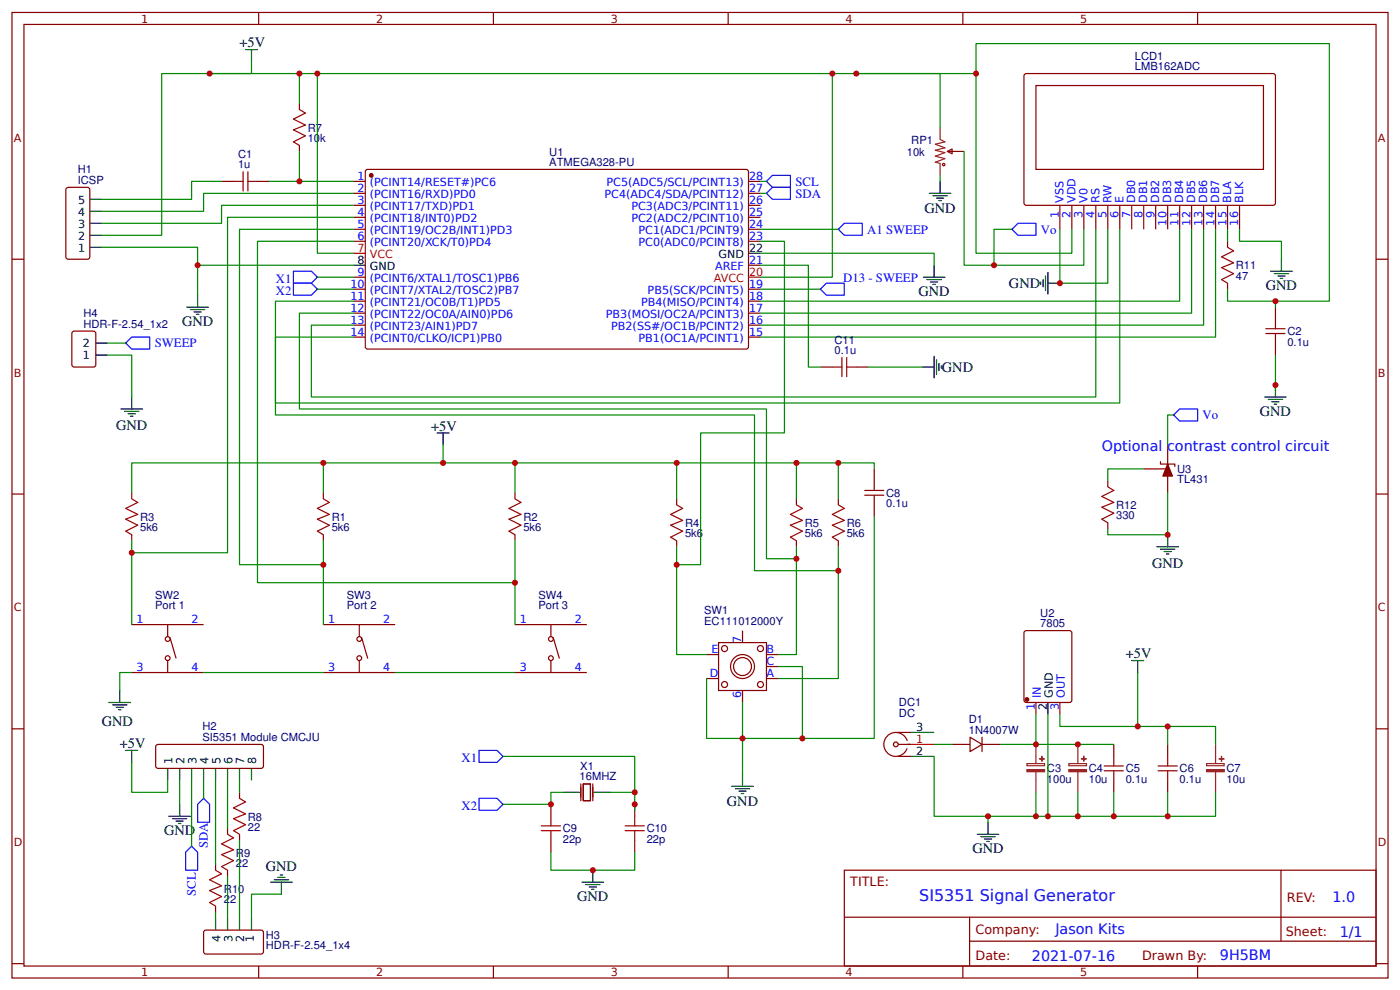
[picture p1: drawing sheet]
<svg xmlns="http://www.w3.org/2000/svg" width="309mm" height="219mm" viewBox="0 0 309 219" stroke-linecap="round" stroke-linejoin="round" font-family="sans-serif">
<g fill="none" stroke="#800" stroke-width=".26">
<path d="M2.6 2.8h304.1v213.2h-304.1zM5.3 5.4h298.7v208h-298.7zM57.1 2.8v2.6M109 2.8v2.6M160.9 2.8v2.6M212.7 2.8v2.6M226.3 16.5l.4-.3 54.8 .1 .3 .5-.1 28.3-.4 .2h-54.8l-.3-.5zM228.9 18.9h50.2v18.5h-50.2zM264.6 2.8v2.6M66.1 22.9v1.3M66.1 32.1v1.3M81 37.5h84.1l.3 .4-.1 38.9-.5 .3-83.8-.1-.3-.4v-38.7z"/>
<path d="M209.3 33.4l1-.5v1.1zM209.3 33.4h3.7M2.6 57.3h2.7M14.8 41.5l4.5-.1 .5 .2v15.1l-.2 .5-4.5 .1-.5-.3v-15.1zM48.9 40.1h2.7M56.9 40.1h2.6M78.1 40.1h2.6M78.1 42.7h2.6M78.1 45.3h2.6M78.1 48h2.6M78.1 50.6h2.6M78.1 53.3h2.6"/>
<path d="M165.4 40.1h2.6M165.4 42.7h2.6M165.4 45.3h2.6M165.4 48h2.6M165.4 50.6h2.6M165.4 53.3h2.6M165.4 58.6h2.6M234.2 45.3v5.3M236.8 45.3v5.3M239.4 45.3v5.3M242.1 45.3v5.3M244.7 45.3v5.3"/>
<path d="M247.4 45.3v5.3M250 45.3v5.3M252.7 45.3v5.3M255.3 45.3v5.3M258 45.3v5.3M260.6 45.3v5.3M263.3 45.3v5.3M265.9 45.3v5.3M268.6 45.3v5.3M271.2 45.3v5.3M271.2 53.3v1.3M273.8 45.3v5.3"/>
<path d="M304 57.3h2.7M78.1 61.2h2.6M78.1 63.9h2.6M78.1 66.5h2.6M78.1 69.2h2.6M78.1 71.8h2.6M78.1 74.5h2.6M165.4 63.9h2.6M165.4 66.5h2.6M165.4 69.2h2.6M165.4 71.8h2.6M165.4 74.5h2.6"/>
<path d="M271.2 62.5v1.4M281.8 67.8v2.7M281.8 75.8v2.6M2.6 109.1h2.7M29.1 108.8v1.4M29.1 118.1v1.3M71.4 108.8v1.4M71.4 118.1v1.3M113.8 108.8v1.4M113.8 118.1v1.3M149.5 110.2v1.3M149.5 119.4v1.4"/>
<path d="M175.9 110.2v1.3M175.9 119.4v1.4M185.2 110.2v1.3M185.2 119.4v1.4M304 109.1h2.7M29.1 138h15.9M37 138v2.6M71.4 138h15.9M79.4 138v2.6M113.8 138h15.8M121.7 138v2.6M164 139.3v2.6"/>
<path d="M226.3 139.5l.4-.2h9.6l.4 .2 .1 15.1-.3 .5-9.8 .1-.4-.3zM29.1 148.5h15.9M37 145.9v2.6M37.6 140.9l1.3 4.5M71.4 148.5h15.9M79.4 145.9v2.6M79.9 140.9l1.3 4.5M113.8 148.5h15.8M121.7 145.9v2.6M122.2 140.9l1.4 4.5M156.1 149.9h2.6M156.1 144.6h2.6"/>
<path d="M158.7 141.9h10.6v10.6h-10.6zM164 152.5v2.7M169.3 149.9h2.7M169.3 144.6h2.7M169.3 147.2h2.7M228.9 155.2v2.6M234.2 155.2v2.6M2.6 161h2.7M52.9 175v1.3M198.2 161.8h2.9M198.4 164.4h2.7M198.4 167.1h2.7"/>
<path d="M304 161h2.7M47.6 190.9v1.3M50.3 182.9v1.4M50.3 192.2v1.3M52.9 184.3v1.3M186.5 192.2h117.5v21.2h-117.5zM283 192.2v15.7M2.6 212.8h2.7M47.6 200.1v1.4M57.1 213.4v2.6M109 213.4v2.6M160.9 213.4v2.6"/>
<path d="M186.6 202.6h117.3M212.7 213.4v2.6M214.2 207.9h89.7M214.2 202.6v10.6M264.6 213.4v2.6M304 212.8h2.7"/>
<circle cx="37" cy="145.4" r=".53"/>
<circle cx="37" cy="141.1" r=".53"/>
<circle cx="79.4" cy="145.4" r=".53"/>
<circle cx="79.4" cy="141.1" r=".53"/>
<circle cx="121.7" cy="141.1" r=".53"/>
<circle cx="121.7" cy="145.4" r=".53"/>
<circle cx="160.1" cy="143.2" r=".66"/>
<circle cx="160.1" cy="151.2" r=".66"/>
<circle cx="164" cy="147.2" r="2.65"/>
<circle cx="164" cy="147.2" r="1.98"/>
<circle cx="168" cy="151.2" r=".66"/>
<circle cx="168" cy="143.2" r=".66"/>
</g>
<g fill="#800" stroke="#800" stroke-width=".26">
<circle cx="82" cy="38.7" r=".4"/>
<circle cx="226.9" cy="154.5" r=".4"/>
</g>
<path d="M78.1 55.9h2.6M165.4 61.2h2.6M201.1 164.4h5.3" fill="none" stroke="#f00" stroke-width=".26"/>
<g fill="none" stroke="#000" stroke-width=".26">
<path d="M54.2 11h2.7M55.6 11v2.6M19.8 54.6h2.7M19.8 52h2.7M19.8 49.3h2.7M19.8 46.7h2.7M19.8 44h2.7M78.1 58.6h2.6M165.4 55.9h2.6M205.3 42.7h4.8M206.1 43.2h3.2M206.4 58.6v2.6"/>
<path d="M206.9 43.8h1.6M207.4 44.3h.6M207.7 40.1v2.6M280.7 59.9h4.8M283.1 57.3v2.6M41.3 67.8h4.7M42.1 68.4h3.1M42.9 68.9h1.5M43.4 69.4h.5M43.7 65.2v2.6M204 61.2h4.8M204.8 61.8h3.2"/>
<path d="M205.6 62.3h1.6M206.1 62.8h.5M229.9 62.3v.5M230.5 61.8v1.5M231 61v3.1M231.5 60.2v4.7M231.5 62.5h2.7M281.5 60.4h3.2M282.3 61h1.6M282.8 61.5h.6M96.6 95.6h2.6M97.9 95.6v2.7"/>
<path d="M279.4 87.7h4.8M280.2 88.2h3.2M281 88.7h1.6M281.5 89.3h.5M281.8 85v2.7M24.1 155.2h4.7M24.9 155.7h3.1M25.7 156.2h1.6M26.2 156.7h.5M26.5 152.5v2.7M231.5 155.2v2.6M201.1 161.8h5.3"/>
<path d="M201.1 167.1h5.3M215.9 184.3h4.8M216.7 184.8h3.2M217.5 185.3h1.6M218 185.8h.5M218.3 181.6v2.7"/>
</g>
<g fill="none" stroke="#a00000" stroke-width=".26">
<path d="M53.7 37.9v4.3M54.8 37.9v4.3M66.1 24.2l1.4 .8-2.7 1.3 2.7 1.3-2.7 1.1 2.7 1.3-2.7 1.3 1.3 .8M51.6 40.1h2.1M54.8 40.1h2.1M271.2 54.6l1.3 .8-2.6 1.3 2.6 1.3-2.6 1.1 2.6 1.3-2.6 1.4 1.3 .7M279.7 73.7h4.2M279.7 72.6h4.2M281.8 70.5v2.1M281.8 73.7v2.1M29.1 110.2l1.3 .8-2.6 1.3 2.6 1.3-2.6 1.1 2.6 1.3-2.6 1.3 1.3 .8M71.4 110.2l1.4 .8-2.7 1.3 2.7 1.3-2.7 1.1 2.7 1.3-2.7 1.3 1.3 .8"/>
<path d="M113.8 110.2l1.3 .8-2.7 1.3 2.7 1.3-2.7 1.1 2.7 1.3-2.7 1.3 1.4 .8M149.5 111.5l1.3 .8-2.6 1.3 2.6 1.3-2.6 1.1 2.6 1.3-2.6 1.3 1.3 .8M175.9 111.5l1.4 .8-2.7 1.3 2.7 1.3-2.7 1.1 2.7 1.3-2.7 1.3 1.3 .8M185.2 111.5l1.3 .8-2.6 1.3 2.6 1.3-2.6 1.1 2.6 1.3-2.6 1.3 1.3 .8M52.9 176.3l1.3 .8-2.6 1.3 2.6 1.4-2.6 1 2.6 1.3-2.6 1.4 1.3 .8M47.6 192.2l1.3 .8-2.6 1.3 2.6 1.3-2.6 1.1 2.6 1.3-2.6 1.3 1.3 .8M50.3 184.3l1.3 .7-2.7 1.4 2.7 1.3-2.7 1.1 2.7 1.3-2.7 1.3 1.4 .8"/>
<circle cx="208.5" cy="36.4" r=".26"/>
</g>
<path d="M207.7 28.2v2.6l1.1 .5-2.2 .6 2.2 .7-2.2 .6 2.2 .5-2.2 .8 2.2 .5-2.2 .8 1.1 .3v2.6" fill="none" stroke="#8d2323" stroke-width=".26"/>
<g fill="none" stroke="#080" stroke-width=".26">
<path d="M55.6 13.6v2.6h-9.3M66.1 16.2h4v39.7h8M70.1 16.2h113.8v45h-15.9M183.9 16.2h23.8v12M189.2 16.2h26.4v39.7h21.2v-5.3M215.6 16.2v-6.6h78.1v56.9h-22.5v-2.6M66.1 33.4v6.7h12M66.1 22.9v-6.7h-30.4v35.8h-13.2M207.7 38.7v1.4M213 33.4v25.2h26.4v-8M22.5 54.6h21.2v4M48.9 40.1h-6.6v3.9h-19.8"/>
<path d="M59.5 40.1h6.6M78.1 58.6h-34.4v6.6M78.1 42.7h-33.1v4h-22.5M78.1 45.3h-29.2v4h-26.4M78.1 48h-27.8v74.1h-21.2M78.1 50.6h-25.2v74.1h18.5M78.1 53.3h-21.2v75.4h56.9M168 55.9h38.4v2.7M234.2 50.6v11.9h10.5v-11.9M242.1 50.6v37.1h-173.3v-15.9h9.3M247.4 50.6v38.4h-186.5v-14.5h17.2M260.6 50.6v15.9h-92.6"/>
<path d="M263.3 50.6v18.6h-95.3M265.9 50.6v21.2h-97.9M268.6 50.6v23.9h-100.6M271.2 50.6v2.7M273.8 50.6v2.7h9.3v4M281.8 66.5v1.3M281.8 78.4v8M97.9 98.3v3.9M29.1 108.8v-6.6h42.3v6.6M29.1 119.4v18.6M71.4 102.2h42.4v6.6M71.4 119.4v18.6"/>
<path d="M113.8 119.4v18.6M29.1 148.5h-2.6v4M45 148.5h26.4M87.3 148.5h26.5"/>
</g>
<circle cx="197.9" cy="164.4" r=".53" fill="#efefef" stroke="#800" stroke-width=".26"/>
<g fill="none" stroke="#800" stroke-width=".26">
<path d="M15.9 73.4l.5-.3h4.2l.5 .3 .1 7.1-.3 .5-4.5 .1-.5-.3zM181.2 81.1h2.7M189.2 81.1h2.6M258 98.3v10.5M193.1 103.6v2.6M193.1 111.5v2.6M244.7 106.2v1.3M244.7 115.5v1.3M252.7 103.6h5.3M256.4 102v.5h3.2v.5M34.7 164.5l23-.1 .4 .3 .1 .2v4.3l-.1 .2-.4 .3h-22.8l-.2-.1-.3-.4v-4.3zM121.7 177.6v2.7"/>
<path d="M128.3 173.1v3.7M128.9 173.1h1.5v3.7h-1.5zM131 173.1v3.7M140.2 177.6v2.7M200.4 163.6a2.65 2.65 0 0 0-4-1.4 2.65 2.65 0 0 0-.1 4.3 2.65 2.65 0 0 0 4.1-1.2M210.3 164.4h4M214.3 162.8l2.7 1.6-2.7 1.6zM217 164.4h3.9M217 162.8v3.2M246.1 164.4v2.7M246.1 172.3v2.7M258 164.4v2.7"/>
<path d="M258 172.3v2.7M121.7 185.6v2.6M140.2 185.6v2.6M45.1 205.7l.4-.3 12.4 .1 .3 .5-.1 4.5-.4 .2-12.5-.1-.2-.4z"/>
</g>
<path d="M226.9 168.6h3.9v.5h-3.9zM228.9 164.4v4.2M228.9 170.5v4.5M236.1 168.6h3.9v.5h-3.9zM238.1 164.4v4.2M238.1 170.5v4.5M266.6 168.6h3.9v.5h-3.9zM268.6 164.4v4.2M268.6 170.5v4.5" fill="none" stroke="#8d2323" stroke-width=".26"/>
<g fill="#8d2323" stroke="#8d2323" stroke-width=".26">
<path d="M226.9 170h3.9v.4h-3.9z"/>
<path d="M229.7 167.6h1z"/>
<path d="M230.2 167.1v1z"/>
<path d="M236.1 170h3.9v.4h-3.9z"/>
<path d="M238.9 167.6h1.1z"/>
<path d="M239.4 167.1v1z"/>
<path d="M266.6 170h3.9v.4h-3.9z"/>
<path d="M269.3 167.6h1.1z"/>
<path d="M269.8 167.1l.1 1z"/>
</g>
<g fill="none" stroke="#a00000" stroke-width=".26">
<path d="M186 79v4.2M187.1 79v4.2M183.9 81.1h2.1M187.1 81.1h2.1M191 109.4h4.3M191 108.3h4.3M193.1 106.2v2.1M193.1 109.4v2.1M244.7 107.5l1.4 .8-2.7 1.3 2.7 1.4-2.7 1 2.7 1.3-2.7 1.4 1.3 .8M243.9 170.2h4.3M243.9 169.2h4.3M246.1 167.1v2.1"/>
<path d="M246.1 170.2v2.1M255.9 170.2h4.2M255.9 169.2h4.2M258 167.1v2.1M258 170.2v2.1M119.6 183.5h4.2M119.6 182.4h4.2M121.7 180.3v2.1M121.7 183.5v2.1M138.1 183.5h4.2M138.1 182.4h4.2M140.2 180.3v2.1"/>
<path d="M140.2 183.5v2.1"/>
</g>
<g fill="none" stroke="#080" stroke-width=".26">
<path d="M168 53.3h5.3v42.3h-18.5v29.1h-5.3M168 58.6h10.6v22.5h2.6M168 50.6h17.2M168 42.7h1.3M168 40.1h1.3M223.6 50.6h-4v8M23.8 78.4h5.3v9.3M23.8 75.8h4M70.1 61.2h8M70.1 63.9h8M78.1 69.2h-12v21.1h103.2v33.1h6.6M78.1 66.5h-17.2v25.2h105.8v34.3h18.5"/>
<path d="M168 63.9h13.2M191.8 81.1h11.9M259.3 91.7h-1.3v6.6M113.8 102.2h35.7v8M149.5 102.2h26.4v8M175.9 102.2h9.3v8M185.2 102.2h7.9v1.4M193.1 114.1v49h-15.8M252.7 103.6h-8v2.6M258 108.8v9.3h-13.3v-1.3M149.5 120.8v23.8h6.6M175.9 120.8v23.8h-3.9"/>
<path d="M185.2 120.8v29.1h-13.2M164 155.2v15.8M172 147.2h5.3v15.9h-21.2v-13.2M228.9 157.8v6.6h-8M231.5 157.8v22.5M234.2 157.8v2.6h23.8v4M251.4 148.5v11.9M29.1 168.4v6.6h7.9v-2.7M39.7 172.3v5.3M42.3 172.3v14.6M45 172.3v4M47.6 172.3v18.6"/>
<path d="M50.3 172.3v10.6M52.9 172.3v2.7M111.1 167.1h29.1v7.9M124.4 175h-2.7v2.6h-10.6M134.9 175h5.3v4M206.4 167.1v13.2h11.9M206.4 164.4h3.9M228.9 164.4h17.2M228.9 175v5.3M238.1 175v5.3M246.1 175v5.3h-27.8v1.3M258 175v5.3h-11.9"/>
<path d="M258 160.4h10.6v4M268.6 175v5.3h-10.6M50.3 193.5v9.3M52.9 185.6v17.2M62.2 197.5h-6.6v5.3M121.7 188.2v4h18.5v-4M47.6 201.5v1.3"/>
</g>
<g fill="none" stroke="#000" stroke-width=".26">
<path d="M21.2 78.4h2.6M21.2 75.8h2.6M206.4 78.7v4.7M206.9 79.5v3.2M26.7 90.3h4.8M27.5 90.9h3.2M28.3 91.4h1.6M28.8 91.9h.6M29.1 87.7v2.6M203.7 81.1h2.7M207.4 80.3v1.6M208 80.8v.5"/>
<path d="M258 118.1v2.7M255.6 120.8h4.7M256.4 121.3h3.2M257.2 121.8h1.6M257.7 122.3h.5M250 145.9h2.7M251.4 145.9v2.6M27.8 165.7h2.6M29.1 165.7v2.7M37 169.7v2.6M39.7 169.7v2.6M39.7 177.6v2.7"/>
<path d="M42.3 169.7v2.6M45 169.7v2.6M47.6 169.7v2.6M50.3 169.7v2.6M52.9 169.7v2.6M55.6 169.7v2.6M124.4 175h3.7M131.2 175h3.7M161.7 173.7h4.7M162.5 174.2h3.1M163.2 174.7h1.6M163.8 175.3h.5"/>
<path d="M164 171v2.7M37.3 180.3h4.8M38.1 180.8h3.2M38.9 181.3h1.6M39.4 181.9h.6M59.8 194.8h4.8M60.6 194.3h3.2M61.4 193.8h1.6M61.9 193.3h.5M62.2 194.8v2.7M128.6 194.8h4.7M129.4 195.4h3.2"/>
<path d="M130.2 195.9h1.6M130.7 196.4h.5M131 192.2v2.6M47.6 202.8v2.6M50.3 202.8v2.6M52.9 202.8v2.6M55.6 202.8v2.6"/>
</g>
<g fill="none" stroke="#00f" stroke-width=".26">
<path d="M170.7 38.7h3.9v2.7h-3.9l-1.4-1.3zM64.8 59.9h4l1.3 1.3-1.3 1.3h-4zM169.3 42.7l1.4-1.3h3.9v2.6h-3.9zM185.2 50.6l1.3-1.3h4v2.7h-4zM223.6 50.6l1.3-1.3h4v2.7h-4zM27.8 75.8l1.3-1.3h4v2.6h-4zM64.8 62.5h4l1.3 1.4-1.3 1.3h-4zM181.2 63.9l1.4-1.4h3.9v2.7h-3.9zM259.3 91.7l1.3-1.4h4v2.7h-4zM45 176.3l1.3 1.3v4h-2.6v-4zM105.8 165.7h4l1.3 1.4-1.3 1.3h-4zM105.8 176.3h4l1.3 1.3-1.3 1.4h-4z"/>
<path d="M42.3 186.9l1.4 1.3v4h-2.7v-4z"/>
</g>
<path d="M258 102.5l1 2.6h-2.1z" fill="#800" stroke="#800" stroke-width=".26"/>
<g fill="#c00">
<circle cx="43.7" cy="58.6" r=".66"/>
<circle cx="46.3" cy="16.2" r=".66"/>
<circle cx="66.1" cy="40.1" r=".66"/>
<circle cx="66.1" cy="16.2" r=".66"/>
<circle cx="70.1" cy="16.2" r=".66"/>
<circle cx="183.9" cy="16.2" r=".66"/>
<circle cx="189.2" cy="16.2" r=".66"/>
<circle cx="215.6" cy="16.2" r=".66"/>
<circle cx="234.2" cy="62.5" r=".66"/>
<circle cx="281.8" cy="85" r=".66"/>
<circle cx="281.8" cy="66.5" r=".66"/>
<circle cx="71.4" cy="102.2" r=".66"/>
<circle cx="97.9" cy="102.2" r=".66"/>
<circle cx="29.1" cy="122.1" r=".66"/>
<circle cx="71.4" cy="124.7" r=".66"/>
<circle cx="113.8" cy="128.7" r=".66"/>
<circle cx="218.3" cy="180.3" r=".66"/>
<circle cx="228.9" cy="164.4" r=".66"/>
<circle cx="228.9" cy="180.3" r=".66"/>
<circle cx="238.1" cy="180.3" r=".66"/>
<circle cx="238.1" cy="164.4" r=".66"/>
<circle cx="231.5" cy="180.3" r=".66"/>
<circle cx="246.1" cy="180.3" r=".66"/>
<circle cx="251.4" cy="160.4" r=".66"/>
<circle cx="258" cy="160.4" r=".66"/>
<circle cx="258" cy="180.3" r=".66"/>
<circle cx="164" cy="163.1" r=".66"/>
<circle cx="113.8" cy="102.2" r=".66"/>
<circle cx="149.5" cy="102.2" r=".66"/>
<circle cx="175.9" cy="102.2" r=".66"/>
<circle cx="185.2" cy="102.2" r=".66"/>
<circle cx="177.3" cy="163.1" r=".66"/>
<circle cx="149.5" cy="124.7" r=".66"/>
<circle cx="175.9" cy="123.4" r=".66"/>
<circle cx="185.2" cy="126" r=".66"/>
<circle cx="131" cy="192.2" r=".66"/>
<circle cx="140.2" cy="177.6" r=".66"/>
<circle cx="121.7" cy="177.6" r=".66"/>
<circle cx="140.2" cy="175" r=".66"/>
<circle cx="258" cy="118.1" r=".66"/>
<circle cx="219.6" cy="58.6" r=".66"/>
</g>
<text font-size="3.5" fill="#00f" x="203.1" y="199">SI5351 Signal Generator</text>
<g font-size="3.2">
<text x="52.9" y="10.4">+5V</text>
<text x="204.3" y="46.9">GND</text>
<text x="202.9" y="65.5">GND</text>
<text x="222.9" y="63.6">GND</text>
<text x="279.7" y="64.1">GND</text>
<text x="40.2" y="72.1">GND</text>
<text x="208.1" y="82.1">GND</text>
<text x="25.7" y="94.9">GND</text>
<text x="95.2" y="95.1">+5V</text>
<text x="278.3" y="91.9">GND</text>
<text x="254.5" y="125.3">GND</text>
<text x="248.7" y="145.4">+5V</text>
<text x="22.5" y="160.4">GND</text>
<text x="26.5" y="165.2">+5V</text>
<text x="160.6" y="177.9">GND</text>
<text x="36.2" y="184.5">GND</text>
<text x="214.8" y="188.5">GND</text>
<text x="58.7" y="192.4">GND</text>
<text x="127.5" y="199.1">GND</text>
</g>
<g font-size="3.2" fill="#00f">
<text x="243.4" y="99.6">Optional contrast control circuit</text>
<text x="294.4" y="199.1">1.0</text>
<text x="233.2" y="206.3">Jason Kits</text>
<text x="296" y="206.9">1/1</text>
<text x="228" y="212.2">2021-07-16</text>
<text x="269.5" y="212.1">9H5BM</text>
</g>
<g font-size="2.8" fill="#00f">
<text x="175.7" y="41">SCL</text>
<text x="175.7" y="43.7">SDA</text>
<text x="191.6" y="51.6">A1 SWEEP</text>
<text x="230" y="51.6">Vo</text>
<text x="61" y="62.5">X1</text>
<text x="61" y="65.2">X2</text>
<text x="186.3" y="62.2">D13 - SWEEP</text>
<text x="34.2" y="76.7">SWEEP</text>
<text x="265.7" y="92.6">Vo</text>
<text x="102" y="168.4">X1</text>
<text x="102" y="179">X2</text>
<text x="45.9" y="187.3" transform="rotate(-90 45.9 187.3)">SDA</text>
<text x="43.3" y="197.8" transform="rotate(-90 43.3 197.8)">SCL</text>
</g>
<g font-size="2.8" fill="#800">
<text x="187.9" y="195.6">TITLE:</text>
<text x="284.3" y="199.1">REV:</text>
<text x="215.5" y="206.3">Company:</text>
<text x="284.1" y="206.7">Sheet:</text>
<text x="215.5" y="212">Date:</text>
<text x="252.3" y="212.1">Drawn By:</text>
</g>
<g font-size="2.5" fill="#800">
<text x="31.2" y="5">1</text>
<text x="83.1" y="5">2</text>
<text x="134.9" y="5">3</text>
<text x="186.8" y="5">4</text>
<text x="238.7" y="5">5</text>
<text x="3" y="31.3">A</text>
<text x="304.4" y="31.3">A</text>
<text x="3" y="83.2">B</text>
<text x="304.4" y="83.2">B</text>
<text x="3" y="135">C</text>
<text x="304.4" y="135">C</text>
<text x="3" y="186.9">D</text>
<text x="304.4" y="186.9">D</text>
<text x="31.2" y="215.6">1</text>
<text x="83.1" y="215.6">2</text>
<text x="134.9" y="215.6">3</text>
<text x="186.8" y="215.6">4</text>
<text x="238.7" y="215.6">5</text>
</g>
<g font-size="2.5" fill="#000080">
<text x="250.7" y="15.5">LMB162ADC</text>
<text x="250.7" y="13.2">LCD1</text>
<text x="68" y="29.1">R7</text>
<text x="52.6" y="34.9">C1</text>
<text x="68" y="31.4">10k</text>
<text x="121.4" y="34.4">U1</text>
<text x="200.4" y="34.4">10k</text>
<text x="201.3" y="31.7">RP1</text>
<text x="17.2" y="40.6">ICSP</text>
<text x="17.2" y="38.2">H1</text>
<text x="52.6" y="37.1">1u</text>
<text x="121.4" y="36.6">ATMEGA328-PU</text>
<text x="273" y="59.5">R11</text>
<text x="273" y="61.8">47</text>
<text x="18.4" y="70.1">H4</text>
<text x="18.4" y="72.3">HDR-F-2.54_1x2</text>
<text x="184.4" y="75.9">C11</text>
<text x="284.4" y="76.3">0.1u</text>
<text x="284.4" y="74">C2</text>
<text x="184.4" y="78.2">0.1u</text>
<text x="260.1" y="106.8">TL431</text>
<text x="260.1" y="104.5">U3</text>
<text x="195.8" y="112.1">0.1u</text>
<text x="195.8" y="109.8">C8</text>
<text x="246.6" y="112.5">R12</text>
<text x="31" y="117.4">5k6</text>
<text x="31" y="115.1">R3</text>
<text x="73.3" y="117.4">5k6</text>
<text x="73.3" y="115.1">R1</text>
<text x="115.6" y="117.4">5k6</text>
<text x="115.6" y="115.1">R2</text>
<text x="151.3" y="118.7">5k6</text>
<text x="151.3" y="116.4">R4</text>
<text x="177.8" y="118.7">5k6</text>
<text x="177.8" y="116.4">R5</text>
<text x="187.1" y="118.7">5k6</text>
<text x="187.1" y="116.4">R6</text>
<text x="246.6" y="114.7">330</text>
<text x="34.3" y="134.5">Port 1</text>
<text x="34.3" y="132.3">SW2</text>
<text x="76.6" y="134.5">Port 2</text>
<text x="76.6" y="132.3">SW3</text>
<text x="118.9" y="134.5">Port 3</text>
<text x="118.9" y="132.3">SW4</text>
<text x="155.6" y="138">EC111012000Y</text>
<text x="155.6" y="135.6">SW1</text>
<text x="229.8" y="136.2">U2</text>
<text x="229.8" y="138.5">7805</text>
<text x="198.6" y="156">DC1</text>
<text x="44.7" y="161.3">H2</text>
<text x="198.6" y="158.3">DC</text>
<text x="214.1" y="159.7">D1</text>
<text x="44.7" y="163.6">SI5351 Module CMCJU</text>
<text x="214.1" y="162">1N4007W</text>
<text x="128.1" y="172.3">16MHZ</text>
<text x="128.2" y="170">X1</text>
<text x="231.3" y="172.9">100u</text>
<text x="231.3" y="170.6">C3</text>
<text x="240.6" y="172.9">10u</text>
<text x="240.6" y="170.6">C4</text>
<text x="248.7" y="172.9">0.1u</text>
<text x="248.7" y="170.6">C5</text>
<text x="260.6" y="172.9">0.1u</text>
<text x="260.6" y="170.6">C6</text>
<text x="271" y="172.9">10u</text>
<text x="271" y="170.6">C7</text>
<text x="54.8" y="183.5">22</text>
<text x="54.8" y="181.3">R8</text>
<text x="124.4" y="183.8">C9</text>
<text x="142.9" y="183.8">C10</text>
<text x="52.1" y="191.4">22</text>
<text x="52.1" y="189.2">R9</text>
<text x="124.4" y="186.1">22p</text>
<text x="142.9" y="186.1">22p</text>
<text x="49.5" y="197.1">R10</text>
<text x="49.5" y="199.4">22</text>
<text x="58.7" y="209.7">HDR-F-2.54_1x4</text>
<text x="58.7" y="207.4">H3</text>
</g>
<g font-size="2.5" fill="#00f">
<text x="79" y="39.8">1</text>
<text x="81.7" y="41.1">(PCINT14/RESET#)PC6</text>
<text x="134" y="41.1">PC5(ADC5/SCL/PCINT13)</text>
<text x="165.5" y="39.8">28</text>
<text x="79" y="42.4">2</text>
<text x="79" y="45.1">3</text>
<text x="79" y="47.7">4</text>
<text x="81.7" y="43.8">(PCINT16/RXD)PD0</text>
<text x="81.7" y="46.4">(PCINT17/TXD)PD1</text>
<text x="133.6" y="43.8">PC4(ADC4/SDA/PCINT12)</text>
<text x="139.5" y="46.4">PC3(ADC3/PCINT11)</text>
<text x="165.5" y="47.7">25</text>
<text x="165.5" y="45.1">26</text>
<text x="165.5" y="42.4">27</text>
<text x="234.9" y="44.8" transform="rotate(-90 234.9 44.8)">VSS</text>
<text x="237.6" y="44.8" transform="rotate(-90 237.6 44.8)">VDD</text>
<text x="240.2" y="44.8" transform="rotate(-90 240.2 44.8)">V0</text>
<text x="242.9" y="44.8" transform="rotate(-90 242.9 44.8)">RS</text>
<text x="245.5" y="44.8" transform="rotate(-90 245.5 44.8)">RW</text>
<text x="248.2" y="44.8" transform="rotate(-90 248.2 44.8)">E</text>
<text x="250.8" y="44.8" transform="rotate(-90 250.8 44.8)">DB0</text>
<text x="253.5" y="44.8" transform="rotate(-90 253.5 44.8)">DB1</text>
<text x="256.1" y="44.8" transform="rotate(-90 256.1 44.8)">DB2</text>
<text x="258.8" y="44.8" transform="rotate(-90 258.8 44.8)">DB3</text>
<text x="261.4" y="44.8" transform="rotate(-90 261.4 44.8)">DB4</text>
<text x="264.1" y="44.8" transform="rotate(-90 264.1 44.8)">DB5</text>
<text x="266.7" y="44.8" transform="rotate(-90 266.7 44.8)">DB6</text>
<text x="269.3" y="44.8" transform="rotate(-90 269.3 44.8)">DB7</text>
<text x="272" y="44.8" transform="rotate(-90 272 44.8)">BLA</text>
<text x="274.6" y="44.8" transform="rotate(-90 274.6 44.8)">BLK</text>
<text x="79" y="50.4">5</text>
<text x="79" y="53">6</text>
<text x="81.7" y="49.1">(PCINT18/INT0)PD2</text>
<text x="81.7" y="51.7">(PCINT19/OC2B/INT1)PD3</text>
<text x="139.5" y="49.1">PC2(ADC2/PCINT10)</text>
<text x="141.1" y="51.7">PC1(ADC1/PCINT9)</text>
<text x="165.5" y="53">23</text>
<text x="165.5" y="50.4">24</text>
<text x="233.9" y="48.2" transform="rotate(-90 233.9 48.2)">1</text>
<text x="236.5" y="48.2" transform="rotate(-90 236.5 48.2)">2</text>
<text x="239.2" y="48.2" transform="rotate(-90 239.2 48.2)">3</text>
<text x="241.8" y="48.2" transform="rotate(-90 241.8 48.2)">4</text>
<text x="244.5" y="48.2" transform="rotate(-90 244.5 48.2)">5</text>
<text x="247.1" y="48.2" transform="rotate(-90 247.1 48.2)">6</text>
<text x="249.8" y="48.2" transform="rotate(-90 249.8 48.2)">7</text>
<text x="252.4" y="48.2" transform="rotate(-90 252.4 48.2)">8</text>
<text x="255.1" y="48.2" transform="rotate(-90 255.1 48.2)">9</text>
<text x="257.7" y="49.8" transform="rotate(-90 257.7 49.8)">10</text>
<text x="260.3" y="49.8" transform="rotate(-90 260.3 49.8)">11</text>
<text x="263" y="49.8" transform="rotate(-90 263 49.8)">12</text>
<text x="265.6" y="49.8" transform="rotate(-90 265.6 49.8)">13</text>
<text x="268.3" y="49.8" transform="rotate(-90 268.3 49.8)">14</text>
<text x="270.9" y="49.8" transform="rotate(-90 270.9 49.8)">15</text>
<text x="273.6" y="49.8" transform="rotate(-90 273.6 49.8)">16</text>
<text x="81.7" y="54.3">(PCINT20/XCK/T0)PD4</text>
<text x="141.1" y="54.3">PC0(ADC0/PCINT8)</text>
<text x="158" y="59.6">AREF</text>
<text x="165.5" y="58.3">21</text>
<text x="77.4" y="63.6">10</text>
<text x="79" y="61">9</text>
<text x="81.7" y="62.3">(PCINT6/XTAL1/TOSC1)PB6</text>
<text x="81.7" y="64.9">(PCINT7/XTAL2/TOSC2)PB7</text>
<text x="143.1" y="64.9">PB5(SCK/PCINT5)</text>
<text x="165.5" y="63.6">19</text>
<text x="77.4" y="66.3">11</text>
<text x="77.4" y="68.9">12</text>
<text x="77.4" y="71.5">13</text>
<text x="81.7" y="67.6">(PCINT21/OC0B/T1)PD5</text>
<text x="81.7" y="70.2">(PCINT22/OC0A/AIN0)PD6</text>
<text x="133.9" y="70.2">PB3(MOSI/OC2A/PCINT3)</text>
<text x="141.6" y="67.6">PB4(MISO/PCINT4)</text>
<text x="165.5" y="71.5">16</text>
<text x="165.5" y="68.9">17</text>
<text x="165.5" y="66.3">18</text>
<text x="77.4" y="74.2">14</text>
<text x="81.7" y="72.9">(PCINT23/AIN1)PD7</text>
<text x="81.7" y="75.5">(PCINT0/CLKO/ICP1)PB0</text>
<text x="135" y="72.9">PB2(SS#/OC1B/PCINT2)</text>
<text x="141.1" y="75.5">PB1(OC1A/PCINT1)</text>
<text x="165.5" y="74.2">15</text>
<text x="30.2" y="137.7">1</text>
<text x="42.3" y="137.7">2</text>
<text x="72.5" y="137.7">1</text>
<text x="84.7" y="137.7">2</text>
<text x="114.8" y="137.7">1</text>
<text x="127" y="137.7">2</text>
<text x="163.8" y="141.9" transform="rotate(-90 163.8 141.9)">7</text>
<text x="30.2" y="148.3">3</text>
<text x="42.3" y="148.3">4</text>
<text x="72.5" y="148.3">3</text>
<text x="84.7" y="148.3">4</text>
<text x="114.8" y="148.3">3</text>
<text x="127" y="148.3">4</text>
<text x="156.8" y="149.6">D</text>
<text x="157.2" y="144.3">E</text>
<text x="169.3" y="146.9">C</text>
<text x="169.3" y="144.3">B</text>
<text x="169.3" y="149.6">A</text>
<text x="163.8" y="154.1" transform="rotate(-90 163.8 154.1)">6</text>
<text x="229.9" y="154.2" transform="rotate(-90 229.9 154.2)">IN</text>
<text x="235.2" y="154.2" transform="rotate(-90 235.2 154.2)">OUT</text>
<text x="228.6" y="156.9" transform="rotate(-90 228.6 156.9)">1</text>
<text x="233.9" y="156.9" transform="rotate(-90 233.9 156.9)">3</text>
</g>
<g font-size="2.5">
<text x="17.3" y="47.7">4</text>
<text x="17.3" y="45.1">5</text>
<text x="17.3" y="53">2</text>
<text x="17.3" y="50.4">3</text>
<text x="17.3" y="55.7">1</text>
<text x="79" y="58.3">8</text>
<text x="81.7" y="59.6">GND</text>
<text x="158.7" y="57">GND</text>
<text x="165.5" y="55.7">22</text>
<text x="18.3" y="76.6">2</text>
<text x="18.3" y="79.2">1</text>
<text x="232.6" y="154.2" transform="rotate(-90 232.6 154.2)">GND</text>
<text x="202.4" y="161.5">3</text>
<text x="231.2" y="156.9" transform="rotate(-90 231.2 156.9)">2</text>
<text x="202.4" y="166.8">2</text>
<text x="38.1" y="168.7" transform="rotate(-90 38.1 168.7)">1</text>
<text x="40.7" y="168.7" transform="rotate(-90 40.7 168.7)">2</text>
<text x="43.4" y="168.7" transform="rotate(-90 43.4 168.7)">3</text>
<text x="46" y="168.7" transform="rotate(-90 46 168.7)">4</text>
<text x="48.7" y="168.7" transform="rotate(-90 48.7 168.7)">5</text>
<text x="51.3" y="168.7" transform="rotate(-90 51.3 168.7)">6</text>
<text x="54" y="168.7" transform="rotate(-90 54 168.7)">7</text>
<text x="56.6" y="168.7" transform="rotate(-90 56.6 168.7)">8</text>
<text x="48.7" y="208" transform="rotate(-90 48.7 208)">4</text>
<text x="51.3" y="208" transform="rotate(-90 51.3 208)">3</text>
<text x="54" y="208" transform="rotate(-90 54 208)">2</text>
<text x="56.1" y="208" transform="rotate(-90 56.1 208)">1</text>
</g>
<g font-size="2.5" fill="#f00">
<text x="79" y="55.7">7</text>
<text x="81.7" y="57">VCC</text>
<text x="157.7" y="62.3">AVCC</text>
<text x="165.5" y="61">20</text>
<text x="202.4" y="164.1">1</text>
</g>
</svg>
